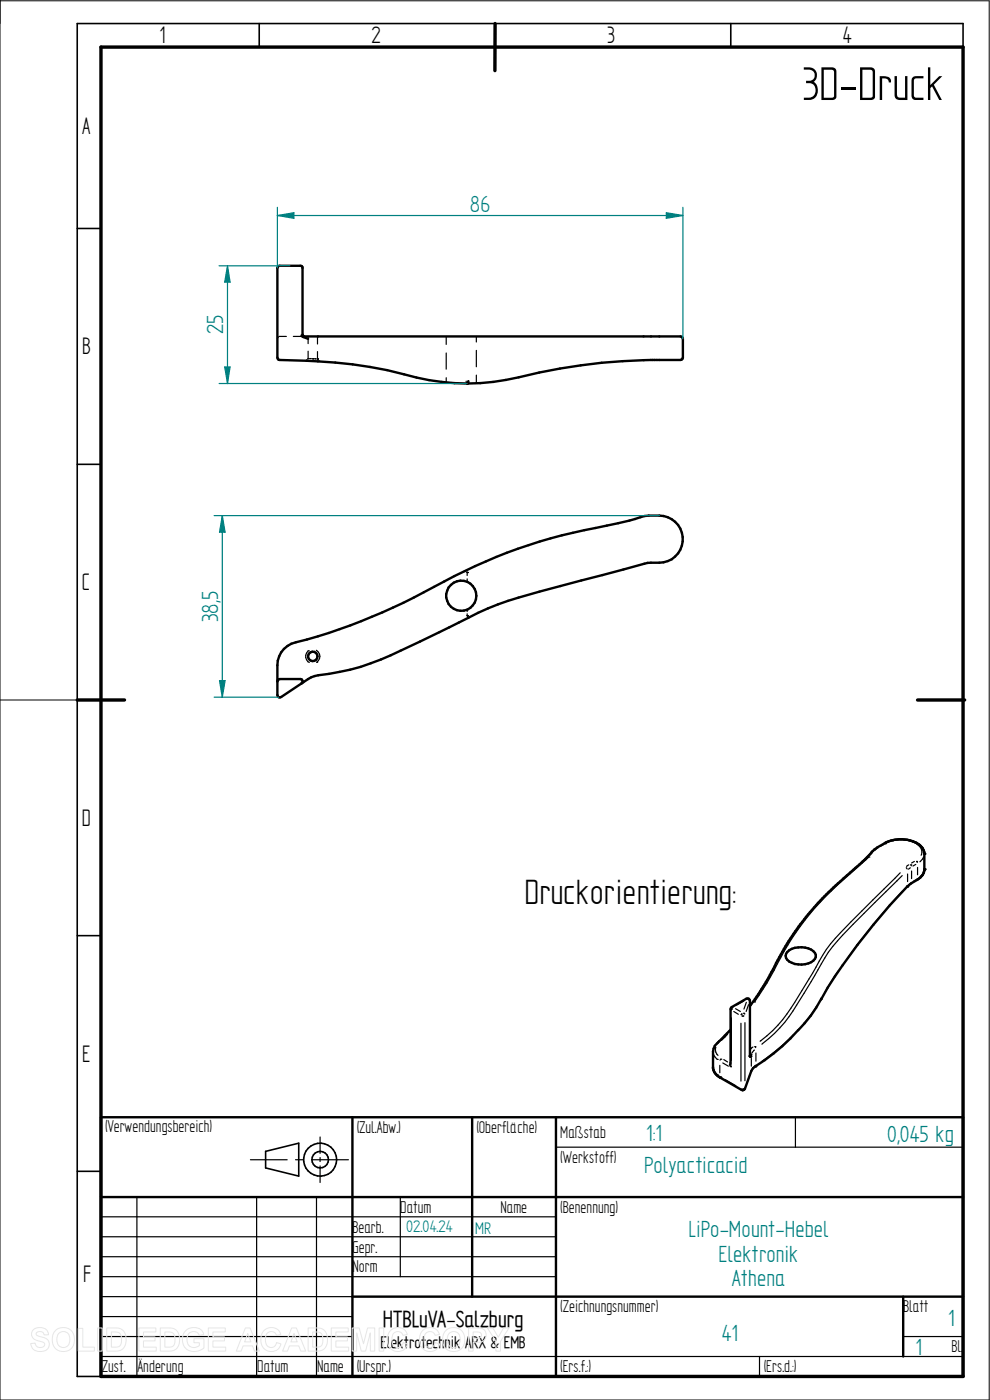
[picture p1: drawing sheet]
<svg xmlns="http://www.w3.org/2000/svg" width="210mm" height="297mm" viewBox="0 0 210 297" stroke-linecap="round" stroke-linejoin="round" font-family="sans-serif">
<path d="M0 0v297h209.8v-296.8h-209.8M0 148.5h16.4" fill="none" stroke="#000" stroke-width=".21"/>
<g fill="none" stroke="#000" stroke-width=".34">
<path d="M55 5v5M105 5v5M155 5v5M204.3 10v-5h-187.9v287h5M16.4 48.5h5M16.4 98.5h5M16.4 148.5h5M16.4 198.5h5M16.4 248.5h5M56.3 244.3l7.1-1.8v7l-7.1-1.7z"/>
<circle cx="67.9" cy="246" r="3.5"/>
<circle cx="67.9" cy="246" r="1.76"/>
</g>
<path d="M21.4 10h182.9v282h-182.9zM105 5v10M16.4 148.5h10M194.6 148.5h10" fill="none" stroke="#000" stroke-width=".72"/>
<g fill="none" stroke="#000" stroke-width=".51">
<path d="M64 71.2l.3 .3 1.1 .4M64.2 71l-.1-14.4-.4-.2h-4.6l-.3 .5v19l.3 .4a111.2 111.2 0 0 1 29.2 3.8 49.9 49.9 0 0 0 10.8 1.3M64.2 71l.4 .4h79.8l.2 .1 .3 .4v4l-.3 .4a137.1 137.1 0 0 0-34.6 3.8 47.4 47.4 0 0 1-10.9 1.3M99.4 80.9l-.3 .5M60.2 137.7l1.6-1.1a125.4 125.4 0 0 0 30.3-12.1 111.6 111.6 0 0 1 34.2-12.5 67.4 67.4 0 0 0 10.4-2.5 9.5 9.5 0 0 1 5.8 .7 5 5 0 0 1 2.1 5.6 5 5 0 0 1-4.7 3.6h-2.5l-14.1 3.7a142.2 142.2 0 0 0-19.8 6l-10.3 5a118.7 118.7 0 0 1-16.7 7.4 73.8 73.8 0 0 1-9.7 1.9l-1.4 .7-5.8 3.8h-.5l-.3-.5v-6.3a5.1 5.1 0 0 1 1.4-3.4zM58.8 144.6l.3-.5h.3h4.3l.5 .3v.3l-.2 .3M187.7 178.9a6.9 6.9 0 0 0-2.7 1.9l-2.3 2.2-3.7 3.3a60.3 60.3 0 0 0-15.7 20.5l-2.4 4.1-1.8 2.5M187.7 178.9l1.8-.7 2-.1a5.3 5.3 0 0 1 4.3 2.1l.3 .7v3.8a3.3 3.3 0 0 1-1.6 2l-1.2 .7a101 101 0 0 0-11.4 13 86.4 86.4 0 0 0-7.7 11.6v-.2M155 218.4l-2.4 2.5a2.87 2.87 0 0 0-1.3 2.2v3.6a3 3 0 0 0 1.4 1.9M167 202a4.4 4.4 0 0 1 5.9 .2 1.59 1.59 0 0 1-1.4 2.2 4.1 4.1 0 0 1-4.7-1.2v-.8zM169.3 218.6a46.4 46.4 0 0 1-9.6 8.1l-.3 .5-1.4 3.8-.4 .3-4.8-2.7M174.2 212a26.3 26.3 0 0 1-4.9 6.6"/>
<path d="M21.4 237h182.9v55h-182.9zM74.8 237v55M100.2 237v38.1M117.9 237v55M159 224l.1 .1M159.1 224v-11.7a.51 .51 0 0 0-.8-.4l-3.1 1.8-.2 .4v11.7M159.4 223.7l-.3 .4M21.4 254h182.9M74.8 275.1h129.5M191.6 275.1v12.7"/>
<circle cx="66.4" cy="139.3" r="1"/>
<circle cx="97.9" cy="126.4" r="3.2"/>
</g>
<g fill="none" stroke="#000" stroke-width=".25">
<path d="M58.9 71.8l-.1 .1M59.1 71.5l-.2 .1M59.3 71.4h1.4M62.2 71.4h1.7M64.3 71.4h.3M65 76.4l-.1 .1M65.4 71.4v1.5M65.4 74.5v1.6l-.2 .1M65.4 76.1h.1M65.7 76.1h.3M66.3 76.1h.2M66.4 76.1h.1"/>
<path d="M66.8 76.1h.1M66.8 76.1l.2 .1M67.2 76.2h.1M67.4 76.2h.1M67.4 71.4v1.6M67.4 74.6v1.6M67.4 76.2l.1 .1M67.7 76.5l.2 .2M94.7 71.4v1.7M94.7 74.9v3.4M101 71.4v1.2M101 74.3v3.5"/>
<path d="M101 79.6v1.7M144.4 76.4h.1M94.7 80.1v1M98.9 80.9v.1M98.9 81.1l.1 .1M99 81.3h.1M99 81.3l.1 .1M65.6 138a1.44 1.44 0 0 0 0 2.5M67.1 138a1.48 1.48 0 0 1 .1 2.5M98.9 121l.1 .1M99.1 121.3v.2M99.1 130.6h.1"/>
<path d="M99.1 121.5h.1M99.1 121.5v.6M99.1 122.8v.6M99.1 129.3v.5M99.1 130.2v.4M99.1 130.6l.1 .2M99.3 130.9l.1 .2M67.2 140.5h.1M186.1 179.8h.2M187.5 179.2l-.8 .4M187.7 178.9h.2M189.4 178.4h.1"/>
<path d="M189.4 178.4a6 6 0 0 1 5.8 1.3 1.58 1.58 0 0 1 .2 1.7M184.3 181.9l-.7 .6a92.9 92.9 0 0 0-12.9 12.7 60.5 60.5 0 0 0-6.5 10.7l-1.5 2.7-2.6 4M184.3 181.8h.1M185.1 180.6h.1M185.2 180.6h.1M186.1 180l-.5 .4M191 185.2l-5.8 5.7a93 93 0 0 0-9.9 10.5l-3.7 6.3a60.2 60.2 0 0 1-6.6 9.8l-1.1 1.2-2.7 2.2M191.4 185.8l-1.2 1.1a207.6 207.6 0 0 0-13.5 13.9l-1.7 2.4a146 146 0 0 1-8.5 13.7 29.2 29.2 0 0 1-4.9 4.6M191.4 189.1a134.2 134.2 0 0 0-11.7 14.2M192.2 184.1l.2 .3M192.5 185.4v1.6M192.5 187.9l-.1 .2"/>
<path d="M192.8 183.5l-.5 .3M193.1 184.1l-.4 .3M193.2 187.4l-.4 .3M193.2 183.5h.1M193.2 183.5l.1 .2M193.4 187.2l-.1 .2M193.4 184.8v1.6M194 182.8l-.6 .3M194.3 183.4l-.6 .3M194.3 186.6l-.6 .4M194.4 182.8h.1M194.4 182.8l.2 .2"/>
<path d="M194.6 184v1.6M194.6 186.4l-.1 .3M195.2 186.1h.1M195.9 181.8l-.7 1M196 185.1l-.8 .9M154.3 219.4l-1.2 1.3M155 214.1l.2 .2M155.2 215.9v9.1M155.2 214.1h.1M155.2 213.7h.3M155.3 213.8l-.1 .3M155.7 214.6l.9 .6"/>
<path d="M156 214l1.1 .6M157.2 217.1v12.3M157.2 215.3h.1M157.4 215l-.2 .3M157.4 215.6h.1M157.8 215h.1M157.8 212.4l-1.5 .8M157.8 215l.2 .1M157.8 215.5l-.4 .1M158 217v12.3M158.3 212.6l-.5 1.5M158.3 211.9h.3"/>
<path d="M158.7 212l.3 .2M158.8 213.1l-.5 1.5M159 214v8.4M159.1 212.3l-.1 .1M160.1 212.6h.1M168.4 219.5a37.7 37.7 0 0 1-6.7 5.6M169.4 218.3l-.1 .3M173.4 213.2l-2.9 3.9M177.8 206l-2.8 4.4M178.8 204.6l-.1 .2M151.4 223.7l.7 1M151.4 227.1l.8 .9"/>
<path d="M151.8 222.2a1.61 1.61 0 0 0 .5 1.7M152.1 224.7h.1M152.2 228h.1M152.2 221.3h.2M152.7 228.4l.1 .2M152.7 226v1.6M152.9 224.7h.1M152.9 224.7l-.2 .2M153.3 225.5l1.2 .7M153.5 224.8l.8 .5M153.9 229.1l2.2 1.2M154.7 225.8l.2 .4"/>
<path d="M154.9 226.3h.1M155 225.4l-.2 .1 .2 .1M155 226l.1 .4M157.2 231l.1 .2M157.4 231.1h.1M157.8 231l-.4 .1M158 230.8v.2M159 224h.1M159 228l-.6 1.9M159.1 224h.1M159.1 223.9v.2M159.4 224.5v1.7"/>
<path d="M159.4 227.1v.1M159.7 222.1l-.4 .4M160 222.8l-.4 .6M160.1 226.2l-.5 .5M160.1 222h.1M160.1 222l.2 .2M160.4 226l-.2 .2M160.4 223.4v1.7M168.7 237v6.4M21.4 258.1h96.5M29 254v38M53.1 246h7.8"/>
<path d="M54.4 254v38M62.7 246h1.7M66.2 246h7.7M67.1 254v38M67.9 241.2v3.5M67.9 245.6v.8M67.9 247.4v3.5M84.9 254v16.8M117.9 243.4h86.4M21.4 270.8h96.5M21.4 266.6h96.5M21.4 262.4h96.5"/>
<path d="M21.4 275.1h53.4M21.4 279.3h53.4M21.4 287.8h182.9M21.4 283.5h53.4M161.1 287.8v4.2M191.6 283.5h12.7"/>
</g>
<g fill="#000">
<circle cx="99.1" cy="81.4" r=".25"/>
<circle cx="187.7" cy="178.9" r=".25"/>
<circle cx="192.4" cy="188.1" r=".25"/>
<circle cx="196.1" cy="181.1" r=".25"/>
<circle cx="196.1" cy="184.4" r=".25"/>
<circle cx="152.7" cy="228.6" r=".25"/>
<circle cx="152.8" cy="228.6" r=".25"/>
<circle cx="159.1" cy="224.1" r=".25"/>
<circle cx="159.1" cy="224" r=".25"/>
<circle cx="160.2" cy="226.2" r=".25"/>
</g>
<path d="M46.5 56.4h15M48.3 56.4l.5 3.5h-1.1zM46.5 81.4h52.6" fill="none" stroke="#008080" stroke-width=".25"/>
<path d="M48.3 56.4l.5 3.5h-1.1z" fill="#008080"/>
<path d="M47.7 77.9h1.1l-.5 3.5z" fill="none" stroke="#008080" stroke-width=".25"/>
<path d="M47.7 77.9h1.1l-.5 3.5z" fill="#008080"/>
<path d="M48.3 56.4v25M45.4 109.4h94.5M47.2 109.4l.6 3.5h-1.2zM45.4 147.9h13.7" fill="none" stroke="#008080" stroke-width=".25"/>
<path d="M47.2 109.4l.6 3.5h-1.2z" fill="#008080"/>
<path d="M46.6 144.4h1.2l-.6 3.5z" fill="none" stroke="#008080" stroke-width=".25"/>
<path d="M46.6 144.4h1.2l-.6 3.5z" fill="#008080"/>
<path d="M58.8 44v12.9M58.8 45.7l3.6-.6v1.2zM144.9 44v27.9M47.2 109.4v38.5" fill="none" stroke="#008080" stroke-width=".25"/>
<path d="M58.8 45.7l3.6-.6v1.2z" fill="#008080"/>
<path d="M141.4 45.1l3.5 .6-3.5 .6z" fill="none" stroke="#008080" stroke-width=".25"/>
<path d="M141.4 45.1l3.5 .6-3.5 .6z" fill="#008080"/>
<path d="M58.8 45.7h86.1" fill="none" stroke="#008080" stroke-width=".25"/>
<g fill="none" stroke="#e6e6e6" stroke-width=".21">
<path d="M7.1 282.1a2.02 2.02 0 0 1 3.1 .7l.1 .4h-.9a.9 .9 0 0 0-.8-.7 .9 .9 0 0 0-.9 .5l.1 .3 .5 .2a2.15 2.15 0 0 1 2.1 1.4 1.72 1.72 0 0 1-2.3 1.8l-.7-.2-.7-.7-.2-.8 1-.1a1.06 1.06 0 0 0 .9 1 1.06 1.06 0 0 0 1.1-.7 1.66 1.66 0 0 0-1.6-.8 1.37 1.37 0 0 1-.8-2.3zM11.8 282.3a2.46 2.46 0 0 1 3.1-.2 2.46 2.46 0 0 1 .8 3 2.4 2.4 0 0 1-3.1 1.5 2.4 2.4 0 0 1-1.5-3.1l.2-.5zM12.4 282.9a1.39 1.39 0 0 1 1.7-.3 1.39 1.39 0 0 1 .7 1.6 1.41 1.41 0 0 1-1.4 1.7 1.41 1.41 0 0 1-1.3-1.7l.1-.8zM16.6 281.8h1v4h2.4v.8h-3.4zM20.7 281.7h1v4.9h-1zM22.6 281.7h1.9a2.2 2.2 0 0 1 2.2 2.8 2.02 2.02 0 0 1-2.2 2.1h-1.9zM23.6 282.6a1.8 1.8 0 0 1 2 .5 2.09 2.09 0 0 1-.4 2.6l-1.6 .1zM29.5 281.7h3.6v.9h-2.7v1h2.5v.9h-2.5v1.3h2.7v.8h-3.6zM34 281.7h1.8a2.2 2.2 0 0 1 2.3 2.8 2.02 2.02 0 0 1-2.2 2.1h-1.9zM35 282.6a1.8 1.8 0 0 1 1.9 .5 2.09 2.09 0 0 1-.4 2.6l-1.5 .1zM39.4 282.3a2.33 2.33 0 0 1 3.8 .8l-1 .2a1.37 1.37 0 0 0-1.6-.7 1.37 1.37 0 0 0-.9 1.5 1.56 1.56 0 0 0 .8 1.6 1.56 1.56 0 0 0 1.8-.2v-.6h-1.2v-.9h2.2v2a2.65 2.65 0 0 1-3.1 .5 2.65 2.65 0 0 1-1.5-2.7l.3-1zM44.2 281.7h3.6v.9h-2.6v1h2.4v.9h-2.4v1.3h2.7v.8h-3.7z"/>
<path d="M52 281.7h1.1l1.9 4.9h-1l-.4-1.1h-2l-.4 1.1h-1.1zM52.6 282.9l.6 1.8h-1.3zM56 282.3a2.12 2.12 0 0 1 3.6 .8l-1 .2a1.24 1.24 0 0 0-1.6-.7 1.24 1.24 0 0 0-.7 1.6 1.28 1.28 0 0 0 .4 1.4 1.28 1.28 0 0 0 1.6 0l.4-.8 .9 .3a2.19 2.19 0 0 1-2.5 1.6 2.19 2.19 0 0 1-1.8-2.5l.1-.9zM61.9 281.7h1l2 4.9h-1.1l-.4-1.1h-2l-.4 1.1h-1.1zM62.4 282.9l.7 1.8h-1.4zM65.4 281.7h1.8a2.2 2.2 0 0 1 2.3 2.8 2.02 2.02 0 0 1-2.3 2.1h-1.8zM66.3 282.6a1.8 1.8 0 0 1 2 .5 2.09 2.09 0 0 1-.4 2.6l-1.6 .1zM70.3 281.7h3.6v.9h-2.7v1h2.5v.9h-2.5v1.3h2.8v.8h-3.7zM74.7 281.7h1.5l.9 3.4 .9-3.4h1.5v4.9h-.9l-.1-3.8-.9 3.8h-1l-.9-3.8-.1 3.8h-.9zM80.4 281.7h1v4.9h-1zM82.8 282.3a2.12 2.12 0 0 1 3.6 .8l-.9 .2a1.24 1.24 0 0 0-1.6-.7 1.24 1.24 0 0 0-.8 1.6 1.28 1.28 0 0 0 .5 1.4 1.28 1.28 0 0 0 1.5 0l.4-.8 .9 .3a2.19 2.19 0 0 1-2.5 1.6 2.19 2.19 0 0 1-1.7-2.5l.1-.9zM89.6 282.3a2.12 2.12 0 0 1 3.6 .8l-.9 .2a1.24 1.24 0 0 0-1.6-.7 1.24 1.24 0 0 0-.7 1.6 1.28 1.28 0 0 0 .4 1.4 1.28 1.28 0 0 0 1.5 0l.4-.8 1 .3a2.19 2.19 0 0 1-2.6 1.6 2.19 2.19 0 0 1-1.7-2.5l.1-.9z"/>
<path d="M94.6 282.3a2.46 2.46 0 0 1 3.1-.2 2.46 2.46 0 0 1 .8 3 2.4 2.4 0 0 1-3.1 1.5 2.4 2.4 0 0 1-1.4-3.1l.1-.5zM95.2 282.9a1.39 1.39 0 0 1 1.7-.3 1.39 1.39 0 0 1 .7 1.6 1.41 1.41 0 0 1-1.3 1.7 1.41 1.41 0 0 1-1.4-1.7l.1-.8zM99.4 281.7h1.6a1.61 1.61 0 0 1 2.1 1.5 1.62 1.62 0 0 1-2.1 1.6h-.6v1.8h-1zM100.4 282.6a1.62 1.62 0 0 1 1.7 .3 .7 .7 0 0 1-.1 .8 .7 .7 0 0 1-.7 .2h-.9zM103.4 281.7h1.1l1.2 2 1.1-2h1.2l-1.8 2.9v2h-1v-2z"/>
</g>
<text font-size="11.3" x="170.1" y="21.2">3D-Druck</text>
<text font-size="8.4" x="111.3" y="191.7">Druckorientierung:</text>
<g font-size="5.7">
<text x="33.8" y="9.2">1</text>
<text x="78.8" y="9.2">2</text>
<text x="128.8" y="9.2">3</text>
<text x="178.8" y="9.2">4</text>
<text x="17.4" y="28.4">A</text>
<text x="17.4" y="75.2">B</text>
<text x="17.4" y="125.2">C</text>
<text x="17.4" y="175.2">D</text>
<text x="17.4" y="225.2">E</text>
<text x="17.6" y="271.9">F</text>
</g>
<g font-size="5.6" fill="#008080">
<text x="99.7" y="44.9">86</text>
<text x="47.4" y="71" transform="rotate(-90 47.4 71)">25</text>
<text x="46.3" y="132" transform="rotate(-90 46.3 132)">38,5</text>
<text x="137.1" y="242">1:1</text>
<text x="188.2" y="242.2">0,045 kg</text>
<text x="136.7" y="248.8">Polyacticacid</text>
<text x="146" y="262.4">LiPo-Mount-Hebel</text>
<text x="152.4" y="267.6">Elektronik</text>
<text x="155.3" y="272.9">Athena</text>
<text x="201.2" y="281.3">1</text>
<text x="153.1" y="284.6">41</text>
<text x="194.2" y="287.4">1</text>
</g>
<text font-size="5.5" x="81.2" y="281.5">HTBLuVA-Salzburg</text>
<g font-size="4.1">
<text x="22.3" y="240.2">(Verwendungsbereich)</text>
<text x="75.7" y="240.4">(Zul.Abw.)</text>
<text x="101.1" y="240.4">(Oberfläche)</text>
<text x="118.8" y="241.4">Maßstab</text>
<text x="118.8" y="246.7">(Werkstoff)</text>
<text x="84.9" y="257.3">Datum</text>
<text x="106.2" y="257.3">Name</text>
<text x="118.8" y="257.3">(Benennung)</text>
<text x="74.8" y="261.5">Bearb.</text>
<text x="74.8" y="265.7">Gepr.</text>
<text x="74.8" y="270">Norm</text>
<text x="118.8" y="278.4">(Zeichnungsnummer)</text>
<text x="191.6" y="278.4">Blatt</text>
<text x="201.8" y="286.9">Bl.</text>
<text x="21.6" y="291.1">Zust.</text>
<text x="29.2" y="291.1">Änderung</text>
<text x="54.6" y="291.1">Datum</text>
<text x="67.3" y="291.1">Name</text>
<text x="75.7" y="291.1">(Urspr.)</text>
<text x="118.8" y="291.1">(Ers.f.:)</text>
<text x="162" y="291.1">(Ers.d.:)</text>
</g>
<g font-size="4" fill="#008080">
<text x="86.2" y="261.5">02.04.24</text>
<text x="100.8" y="261.7">MR</text>
</g>
<text font-size="4" x="80.7" y="286">Elektrotechnik ARX &amp; EMB</text>
</svg>
